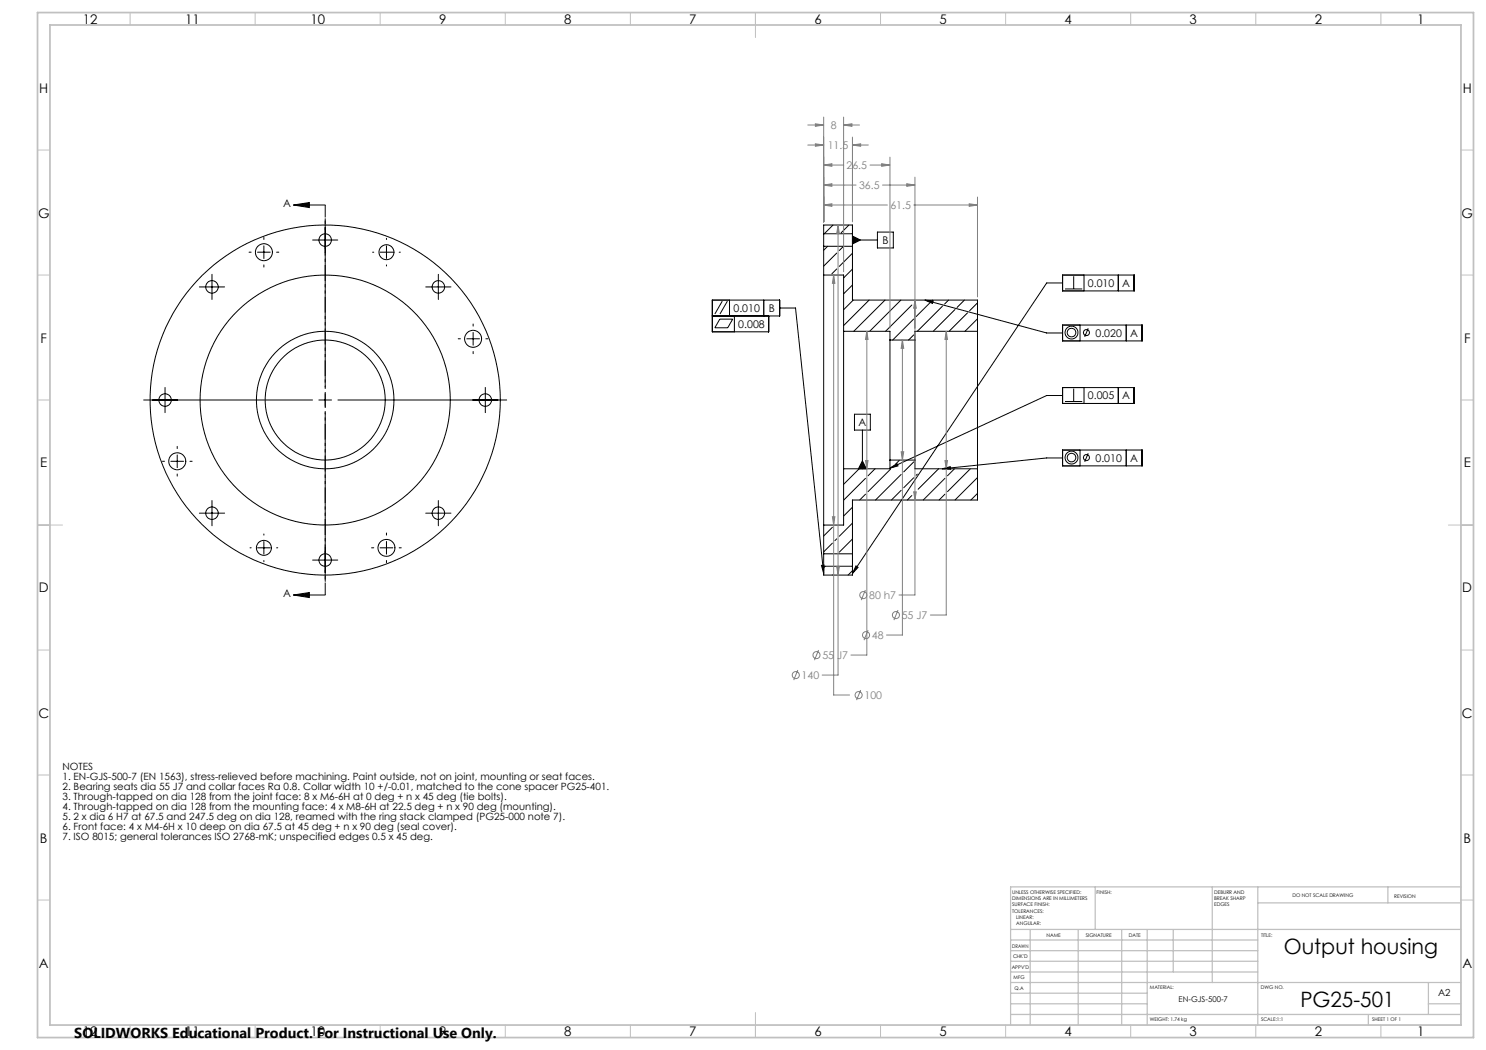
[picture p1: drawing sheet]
<svg xmlns="http://www.w3.org/2000/svg" width="594mm" height="420mm" viewBox="0 0 594 420" stroke-linecap="round" stroke-linejoin="round" font-family="sans-serif">
<g fill="none" stroke="#000" stroke-width=".4">
<path d="M105.5 95v.8M105.5 98.3v5.1M117.3 82l6.3-1v2zM117.3 82h12.7M125 96h10M130 87.5v67.4M154.5 95.3v.5M154.5 98.3v5.1M329.2 93.5v5M329.2 93.5v-3.5h11.5v3.5M329.2 98.5v11.5M329.2 98.5h11.5"/>
<path d="M329.2 93.5h11.5M330.8 98.5l-1.6 1.6M333 90l-3.5 3.5M337.2 98.5l-1.7 1.7M339.3 90l-3.1 3.1M340.7 93.5v5M340.7 94.4l3.2 1.6-3.2 1.6zM340.7 98.5v21.5h50v12.5M340.7 96h10M350.7 92.8h6.4v6.4h-6.4zM79.7 114.8h10.1M84.7 109.7v10.1"/>
<path d="M99.6 100.9h.8M102.9 100.9h5.1M105.5 106v.8M110.6 100.9h.8M148.9 100.9h.5M151.9 100.9h5.1M154.5 106v.4M159.6 100.9h.4M170.2 114.8h10.1M175.2 109.7v10.1M329.2 110v100M329.2 110h8v22.5"/>
<path d="M334.5 101.2l-5.3 5.3M334.5 107.6l-2 1.9M340.7 101.3l-5.2 5.3M340.7 107.7l-3.5 3.5M340.7 114l-3.5 3.5M424.7 110h28.7v6.4h-28.7zM424.7 113.2h-6.3l-77.7 116.2M425.7 115.6h6.9M429.2 110.5v5.1M433.3 110v6.4M447 110v6.4M183.2 135.5h.8"/>
<path d="M186.6 135.5h5.1M189.1 129.6v.8M189.1 133v5.1M194.2 135.5h.9M284.7 126.4h26.9v-6.4h-26.9v12.7h22.5v-6.3M287.7 127.7h5.2l-2 3.4h-5.1zM288.7 120.5l-2.9 5.1M290.8 120.5l-3 5.1M291.6 120v6.4M293.5 126.4v6.3M305.3 120v6.4M311.6 123.2h6.4l11.2 106.2"/>
<path d="M337.2 132.5v55M337.2 132.5h18.5v3.5M341.1 120l-3.9 3.9M347.4 120l-10.2 10.2M353.8 120l-12.5 12.5M355.7 136v48M355.7 136h10M360.1 120l-12.4 12.4M364.5 122l-10.5 10.5M365.2 127.6l-8.4 8.4M365.2 134l-2 2M365.7 136v48"/>
<path d="M369.7 120l3.3 .4-.3 1zM369.7 120l48.7 13.2h6.3M371.8 121.1l-5.6 5.5M372.8 120l-.2 .3M376.8 122.4l-10.1 10.1M379.2 120l-1.6 1.6M381.7 123.8l-8.7 8.7M385.5 120l-2.9 3M386.8 125.1l-7.3 7.3M390.7 132.5v55M390.7 121.2l-3.1 3.1M390.7 127.5l-5 5"/>
<path d="M390.7 132.5h-25v3.5M424.7 130h31.8v6.4h-31.8zM431.7 130v6.4M435 131.3l-1.4 3.4M450.2 130v6.4M66 155v10M130 157.5v5M189.1 140.6v.9M194 155v10M424.7 155h28.7v6.4h-28.7zM424.7 158.2h-6.3l-62.7 29.1M429.2 155.5v5.1"/>
<path d="M433.3 155v6.4M447 155v6.4M57.4 160h67.5M70.8 178.6v.8M127.5 160h5M130 165.1v67.5M135.1 160h67.4M341.6 165.7h6.3v6.3h-6.3zM344.7 172v15.5M425.7 160.6h6.9M64.9 184.5h.9M68.3 184.5h5.1"/>
<path d="M70.8 182v5.1M70.8 189.6v.8M75.9 184.5h.9M337.2 187.5v22.5h-8M343.4 187.5l-6.2 6.2M344.7 184.3l1.6 3.2h-3.2zM346 191.3l-8.8 8.8M346 197.7l-2.4 2.3M349.8 187.5l-2.8 2.8M355.7 187.3l2.8-1.9 .5 1zM355.7 184v3.5h-18.5M355.7 184h10"/>
<path d="M356 187.7l-9 9M359.5 184.2l-1.5 1.5M360.2 189.8l-10.2 10.2M360.2 196.1l-3.9 3.9M364.5 198.2l-1.8 1.8M365.2 184.8l-4 4M365.2 191.1l-4 4M365.7 184v3.5h25M366.7 189.7l-.5 .4M375.2 187.5l-8.2 8.2M376.6 187.5l3.3-.8 .1 1zM377.7 191.3l-8.7 8.7"/>
<path d="M377.7 197.7l-2.3 2.3M381.5 187.5l-2.8 2.8M387.9 187.5l-9.2 9.2M390.7 191l-9 9M390.7 197.4l-2.6 2.6M390.7 187.5v12.5h-50v21.5M424.7 180h31.8v6.4h-31.8zM424.7 183.2h-6.3l-41.8 4.3M431.7 180v6.4M435 181.3l-1.4 3.4M450.2 180v6.4M79.7 205.3h10.1"/>
<path d="M84.7 200.2v10.1M99.9 219.1h.5M102.9 219.1h5.1M105.5 213.6v.4M105.5 216.6v5.1M110.6 219.1h.4M148.5 219.1h.9M151.9 219.1h5.1M154.5 213.2v.8M154.5 216.6v5.1M159.6 219.1h.8M170.2 205.3h10.1"/>
<path d="M175.2 200.2v10.1M329.2 210v11.5M332.7 210.9l-3.5 3.5M332.7 217.3l-3.5 3.5M334.5 215.5l-.8 .8M340.7 202.9l-3.5 3.5M340.7 209.3l-5.2 5.2M340.7 215.6l-5.2 5.3M105.5 224.2v.5M117.3 238l6.3-1v2zM117.3 238h12.7M125 224h10"/>
<path d="M154.5 224.2v.9M328.4 226.1l1-.1-.2 3.4zM329.2 221.5v5M329.2 226.5v3.5h11.5v-3.5M329.2 221.5h11.5M329.2 226.5h11.5M329.8 226.5l-.3 .4M332.7 230h.1M340.7 221.5v5M340.7 228.3l-1.7 1.7M342.2 226.4l.8 .5-2.3 2.5z"/>
<circle cx="130" cy="96" r="2.5"/>
<circle cx="84.7" cy="114.8" r="2.51"/>
<circle cx="105.5" cy="100.9" r="3.4"/>
<circle cx="154.5" cy="100.9" r="3"/>
<circle cx="175.2" cy="114.8" r="2.5"/>
<circle cx="189.1" cy="135.5" r="3.4"/>
<circle cx="428.3" cy="133" r="2.58"/>
<circle cx="428.3" cy="133" r="1.72"/>
<circle cx="434.3" cy="133" r="1.2"/>
<circle cx="66" cy="160" r="2.5"/>
<circle cx="130" cy="160" r="24"/>
<circle cx="130" cy="160" r="27.5"/>
<circle cx="130" cy="160" r="70"/>
<circle cx="130" cy="160" r="50"/>
<circle cx="194" cy="160" r="2.51"/>
<circle cx="70.9" cy="184.5" r="3.4"/>
<circle cx="428.3" cy="183" r="2.57"/>
<circle cx="428.3" cy="183" r="1.72"/>
<circle cx="434.3" cy="183" r="1.2"/>
<circle cx="84.7" cy="205.3" r="2.5"/>
<circle cx="105.5" cy="219.1" r="3"/>
<circle cx="154.5" cy="219.1" r="3.4"/>
<circle cx="175.2" cy="205.3" r="2.49"/>
<circle cx="130" cy="224" r="2.5"/>
</g>
<g fill="none" stroke="#808080" stroke-width=".4">
<path d="M322.9 58h6.3M322.9 50h6.3M325.9 57.5l3.3 .5-3.3 .5zM325.9 49.5l3.3 .5-3.3 .5zM329.2 46.8v41.9M337.2 50l3.3-.5v1zM337.2 46.8v61.9M337.2 50h6.4M340.7 58l3.3-.5v1zM340.7 54.8v33.9M340.7 58h6.4M329.2 74l3.3-.5v1z"/>
<path d="M329.2 66l3.3-.5v1zM329.2 74h13M329.2 66h8M347.8 66h7.9M352.4 65.5l3.3 .5-3.3 .5zM352.8 74h12.9M355.7 62.8v68.5M362.4 73.5l3.3 .5-3.3 .5zM365.7 70.9v167.1h-6.3M390.7 78.8v40M329.2 82l3.3-.5v1zM329.2 82h25.5"/>
<path d="M335 90l.5 3.3h-1zM335 90v180h-6.4M365.3 82h25.4M387.4 81.5l3.3 .5-3.3 .5zM333.2 110l.5 3.3h-1zM333.2 110v168h6.4M346.5 132.5l.5 3.3h-1zM346.5 132.5v129.5h-6.4M360.7 136l.5 3.3h-1zM360.7 136v118h-6.3M365.7 120l.6 3.3h-1.1zM378.2 132.5l.5 3.3h-1z"/>
<path d="M378.2 132.5v113.5h-6.3M346 184.2h1l-.5 3.3zM360.2 180.7h1l-.5 3.3zM365.2 196.7h1.1l-.6 3.3zM377.7 184.2h1l-.5 3.3zM332.7 206.7h1l-.5 3.3zM334.5 226.7h1l-.5 3.3zM345.9 236l-1.6 4M347 252l-1.6 4.1M359 244l-1.7 4.1M318.9 268l-1.6 4M327.2 260l-1.6 4.1"/>
<path d="M344 276l-1.6 4.1"/>
<circle cx="345.1" cy="238" r="1.41"/>
<circle cx="346.2" cy="254" r="1.41"/>
<circle cx="358.1" cy="246" r="1.42"/>
<circle cx="318.1" cy="270" r="1.41"/>
<circle cx="326.4" cy="262" r="1.41"/>
<circle cx="343.2" cy="278.1" r="1.41"/>
</g>
<path d="M130 82v156" fill="none" stroke="#000" stroke-width=".4" stroke-dasharray="6.3 1.3 1.3 1.3 1.3 1.3" stroke-dashoffset="1.4" stroke-linecap="butt"/>
<g fill="none" stroke="#c0c0c0" stroke-width=".4">
<path d="M52 5v5M102 5v5M152 5v5M202 5v5M252 5v5M302 5v10M352 5v5M402 5v5M452 5v5M502 5v5M552 5v5M15 60h5"/>
<path d="M584 60h5M15 110h5M584 110h5M15 160h5M584 160h5M15 210h10M579 210h10M15 260h5M584 260h5M15 310h5M584 310h5M15 360h5"/>
<path d="M584 360h5M52 410v5M102 410v5M152 410v5M202 410v5M252 410v5M302 405v10M352 410v5M402 410v5M452 410v5M502 410v5M552 410v5"/>
</g>
<g fill="none" stroke="#c0c0c0" stroke-width=".5">
<path d="M437.8 354.8v17M484.6 354.8v38.2M502.8 354.8v55.2M554.8 354.8v6.4M584 354.8h-180v55.2M404 371.8h180M404 376h98.8M411.8 371.8v38.2M431 371.8v38.2M448.4 371.8v38.2M458.6 371.8v38.2M469 371.8v17"/>
<path d="M502.8 361.2h81.2M404 388.8h98.8M404 384.5h98.8M404 380.3h98.8M404 397.3h54.6M404 393h180M571 393v12.8M404 405.8h180M404 401.5h54.6M547 405.8v4.2M571 401.5h13"/>
</g>
<path d="M15 5h574v410h-574zM20 10h564v400h-564z" fill="none" stroke="#c0c0c0" stroke-width=".7"/>
<g fill="#000">
<path d="M117.3 82l6.3-1v2zM117.3 238l6.3-1v2z"/>
<path d="M376.6 187.5l3.3-.8 .1 1zM355.7 187.3l2.8-1.9 .5 1zM342.2 226.4l.8 .5-2.3 2.5zM369.7 120l3.3 .4-.3 1zM328.4 226.1l1-.1-.2 3.4zM344.7 184.3l1.6 3.2h-3.2zM340.7 94.4l3.2 1.6-3.2 1.6z"/>
</g>
<path d="M365.7 120l.6 3.3h-1.1zM365.2 196.7h1.1l-.6 3.3zM378.2 132.5l.5 3.3h-1zM377.7 184.2h1l-.5 3.3zM360.7 136l.5 3.3h-1zM360.2 180.7h1l-.5 3.3zM346.5 132.5l.5 3.3h-1zM346 184.2h1l-.5 3.3zM335 90l.5 3.3h-1zM334.5 226.7h1l-.5 3.3zM333.2 110l.5 3.3h-1zM332.7 206.7h1l-.5 3.3zM329.2 82l3.3-.5v1zM387.4 81.5l3.3 .5-3.3 .5zM329.2 74l3.3-.5v1zM362.4 73.5l3.3 .5-3.3 .5zM329.2 66l3.3-.5v1zM352.4 65.5l3.3 .5-3.3 .5zM325.9 57.5l3.3 .5-3.3 .5zM340.7 58l3.3-.5v1zM325.9 49.5l3.3 .5-3.3 .5zM337.2 50l3.3-.5v1z" fill="#808080"/>
<g font-size="8.5">
<text x="513.2" y="381.8">Output housing</text>
<text x="519.8" y="402.7">PG25-501</text>
</g>
<text font-size="5.8" x="29.7" y="415.3">SOLIDWORKS Educational Product. For Instructional Use Only.</text>
<g font-size="5.3">
<text x="33.1" y="9.5">12</text>
<text x="74.1" y="9.5">11</text>
<text x="124.1" y="9.5">10</text>
<text x="175.5" y="9.5">9</text>
<text x="225.5" y="9.5">8</text>
<text x="275.5" y="9.5">7</text>
<text x="325.5" y="9.5">6</text>
<text x="375.5" y="9.5">5</text>
<text x="425.5" y="9.5">4</text>
<text x="475.5" y="9.5">3</text>
<text x="525.5" y="9.5">2</text>
<text x="566.5" y="9.5">1</text>
<text x="15.7" y="37">H</text>
<text x="584.7" y="37">H</text>
<text x="15.2" y="87">G</text>
<text x="584.2" y="87">G</text>
<text x="16.2" y="137">F</text>
<text x="585.2" y="137">F</text>
<text x="16.1" y="187">E</text>
<text x="585.1" y="187">E</text>
<text x="15.5" y="237">D</text>
<text x="584.5" y="237">D</text>
<text x="15.4" y="287">C</text>
<text x="584.4" y="287">C</text>
<text x="16" y="337.1">B</text>
<text x="585" y="337.1">B</text>
<text x="15.5" y="387">A</text>
<text x="584.5" y="387">A</text>
<text x="33.1" y="414.5">12</text>
<text x="74.1" y="414.5">11</text>
<text x="124.1" y="414.5">10</text>
<text x="175.5" y="414.5">9</text>
<text x="225.5" y="414.5">8</text>
<text x="275.5" y="414.5">7</text>
<text x="325.5" y="414.5">6</text>
<text x="375.5" y="414.5">5</text>
<text x="425.5" y="414.5">4</text>
<text x="475.5" y="414.5">3</text>
<text x="525.5" y="414.5">2</text>
<text x="566.5" y="414.5">1</text>
</g>
<g font-size="4.2" fill="#808080">
<text x="332.1" y="51.6">8</text>
<text x="330.9" y="59.6">11.5</text>
<text x="338.4" y="67.6">26.5</text>
<text x="343.4" y="75.6">36.5</text>
<text x="355.9" y="83.6">61.5</text>
<text x="347.4" y="239.6">80 h7</text>
<text x="360.5" y="247.6">55 J7</text>
<text x="348.5" y="255.6">48</text>
<text x="328.7" y="263.6">55 J7</text>
<text x="320.4" y="271.6">140</text>
<text x="345.6" y="279.6">100</text>
</g>
<g font-size="4.2">
<text x="113.2" y="82.7">A</text>
<text x="352.7" y="97.6">B</text>
<text x="434.9" y="114.8">0.010</text>
<text x="448.6" y="114.8">A</text>
<text x="293.2" y="124.8">0.010</text>
<text x="307.3" y="124.8">B</text>
<text x="295.1" y="131.1">0.008</text>
<text x="437.9" y="134.8">0.020</text>
<text x="451.8" y="134.8">A</text>
<text x="434.9" y="159.8">0.005</text>
<text x="448.6" y="159.8">A</text>
<text x="343.2" y="170.4">A</text>
<text x="437.9" y="184.8">0.010</text>
<text x="451.8" y="184.8">A</text>
<text x="113.2" y="238.7">A</text>
</g>
<g font-size="4">
<text x="25" y="308.1">NOTES</text>
<text x="25" y="312.1">1. EN-GJS-500-7 (EN 1563), stress-relieved before machining. Paint outside, not on joint, mounting or seat faces.</text>
<text x="25" y="316.1">2. Bearing seats dia 55 J7 and collar faces Ra 0.8. Collar width 10 +/-0.01, matched to the cone spacer PG25-401.</text>
<text x="25" y="320.1">3. Through-tapped on dia 128 from the joint face: 8 x M6-6H at 0 deg + n x 45 deg (tie bolts).</text>
<text x="25" y="324.1">4. Through-tapped on dia 128 from the mounting face: 4 x M8-6H at 22.5 deg + n x 90 deg (mounting).</text>
<text x="25" y="328.1">5. 2 x dia 6 H7 at 67.5 and 247.5 deg on dia 128, reamed with the ring stack clamped (PG25-000 note 7).</text>
<text x="25" y="332.1">6. Front face: 4 x M4-6H x 10 deep on dia 67.5 at 45 deg + n x 90 deg (seal cover).</text>
<text x="25" y="336.1">7. ISO 8015; general tolerances ISO 2768-mK; unspecified edges 0.5 x 45 deg.</text>
</g>
<text font-size="3.9" x="574.9" y="398.5">A2</text>
<text font-size="3.2" x="471.1" y="400.9">EN-GJS-500-7</text>
<g font-size="2">
<text x="404.6" y="357.6">UNLESS OTHERWISE SPECIFIED:</text>
<text x="438.4" y="357.6">FINISH:</text>
<text x="485.3" y="357.5">DEBURR AND</text>
<text x="485.3" y="360">BREAK SHARP</text>
<text x="516.6" y="359">DO NOT SCALE DRAWING</text>
<text x="557.3" y="359.2">REVISION</text>
<text x="404.6" y="360.1">DIMENSIONS ARE IN MILLIMETERS</text>
<text x="404.6" y="362.6">SURFACE FINISH:</text>
<text x="404.6" y="365.1">TOLERANCES:</text>
<text x="485.3" y="362.5">EDGES</text>
<text x="406.2" y="367.6">LINEAR:</text>
<text x="406.2" y="370.1">ANGULAR:</text>
<text x="418.3" y="375">NAME</text>
<text x="434" y="374.9">SIGNATURE</text>
<text x="451.2" y="374.9">DATE</text>
<text x="504.1" y="374.9">TITLE:</text>
<text x="404.6" y="379.1">DRAWN</text>
<text x="404.9" y="383.3">CHK'D</text>
<text x="404.4" y="387.4">APPV'D</text>
<text x="405.1" y="391.8">MFG</text>
<text x="405.5" y="396">Q.A</text>
<text x="459.6" y="395.5">MATERIAL:</text>
<text x="504" y="395.5">DWG NO.</text>
<text x="459.6" y="408.5">WEIGHT: 1.74 kg</text>
<text x="504.1" y="408.6">SCALE:1:1</text>
<text x="548.5" y="408.6">SHEET 1 OF 1</text>
</g>
</svg>
